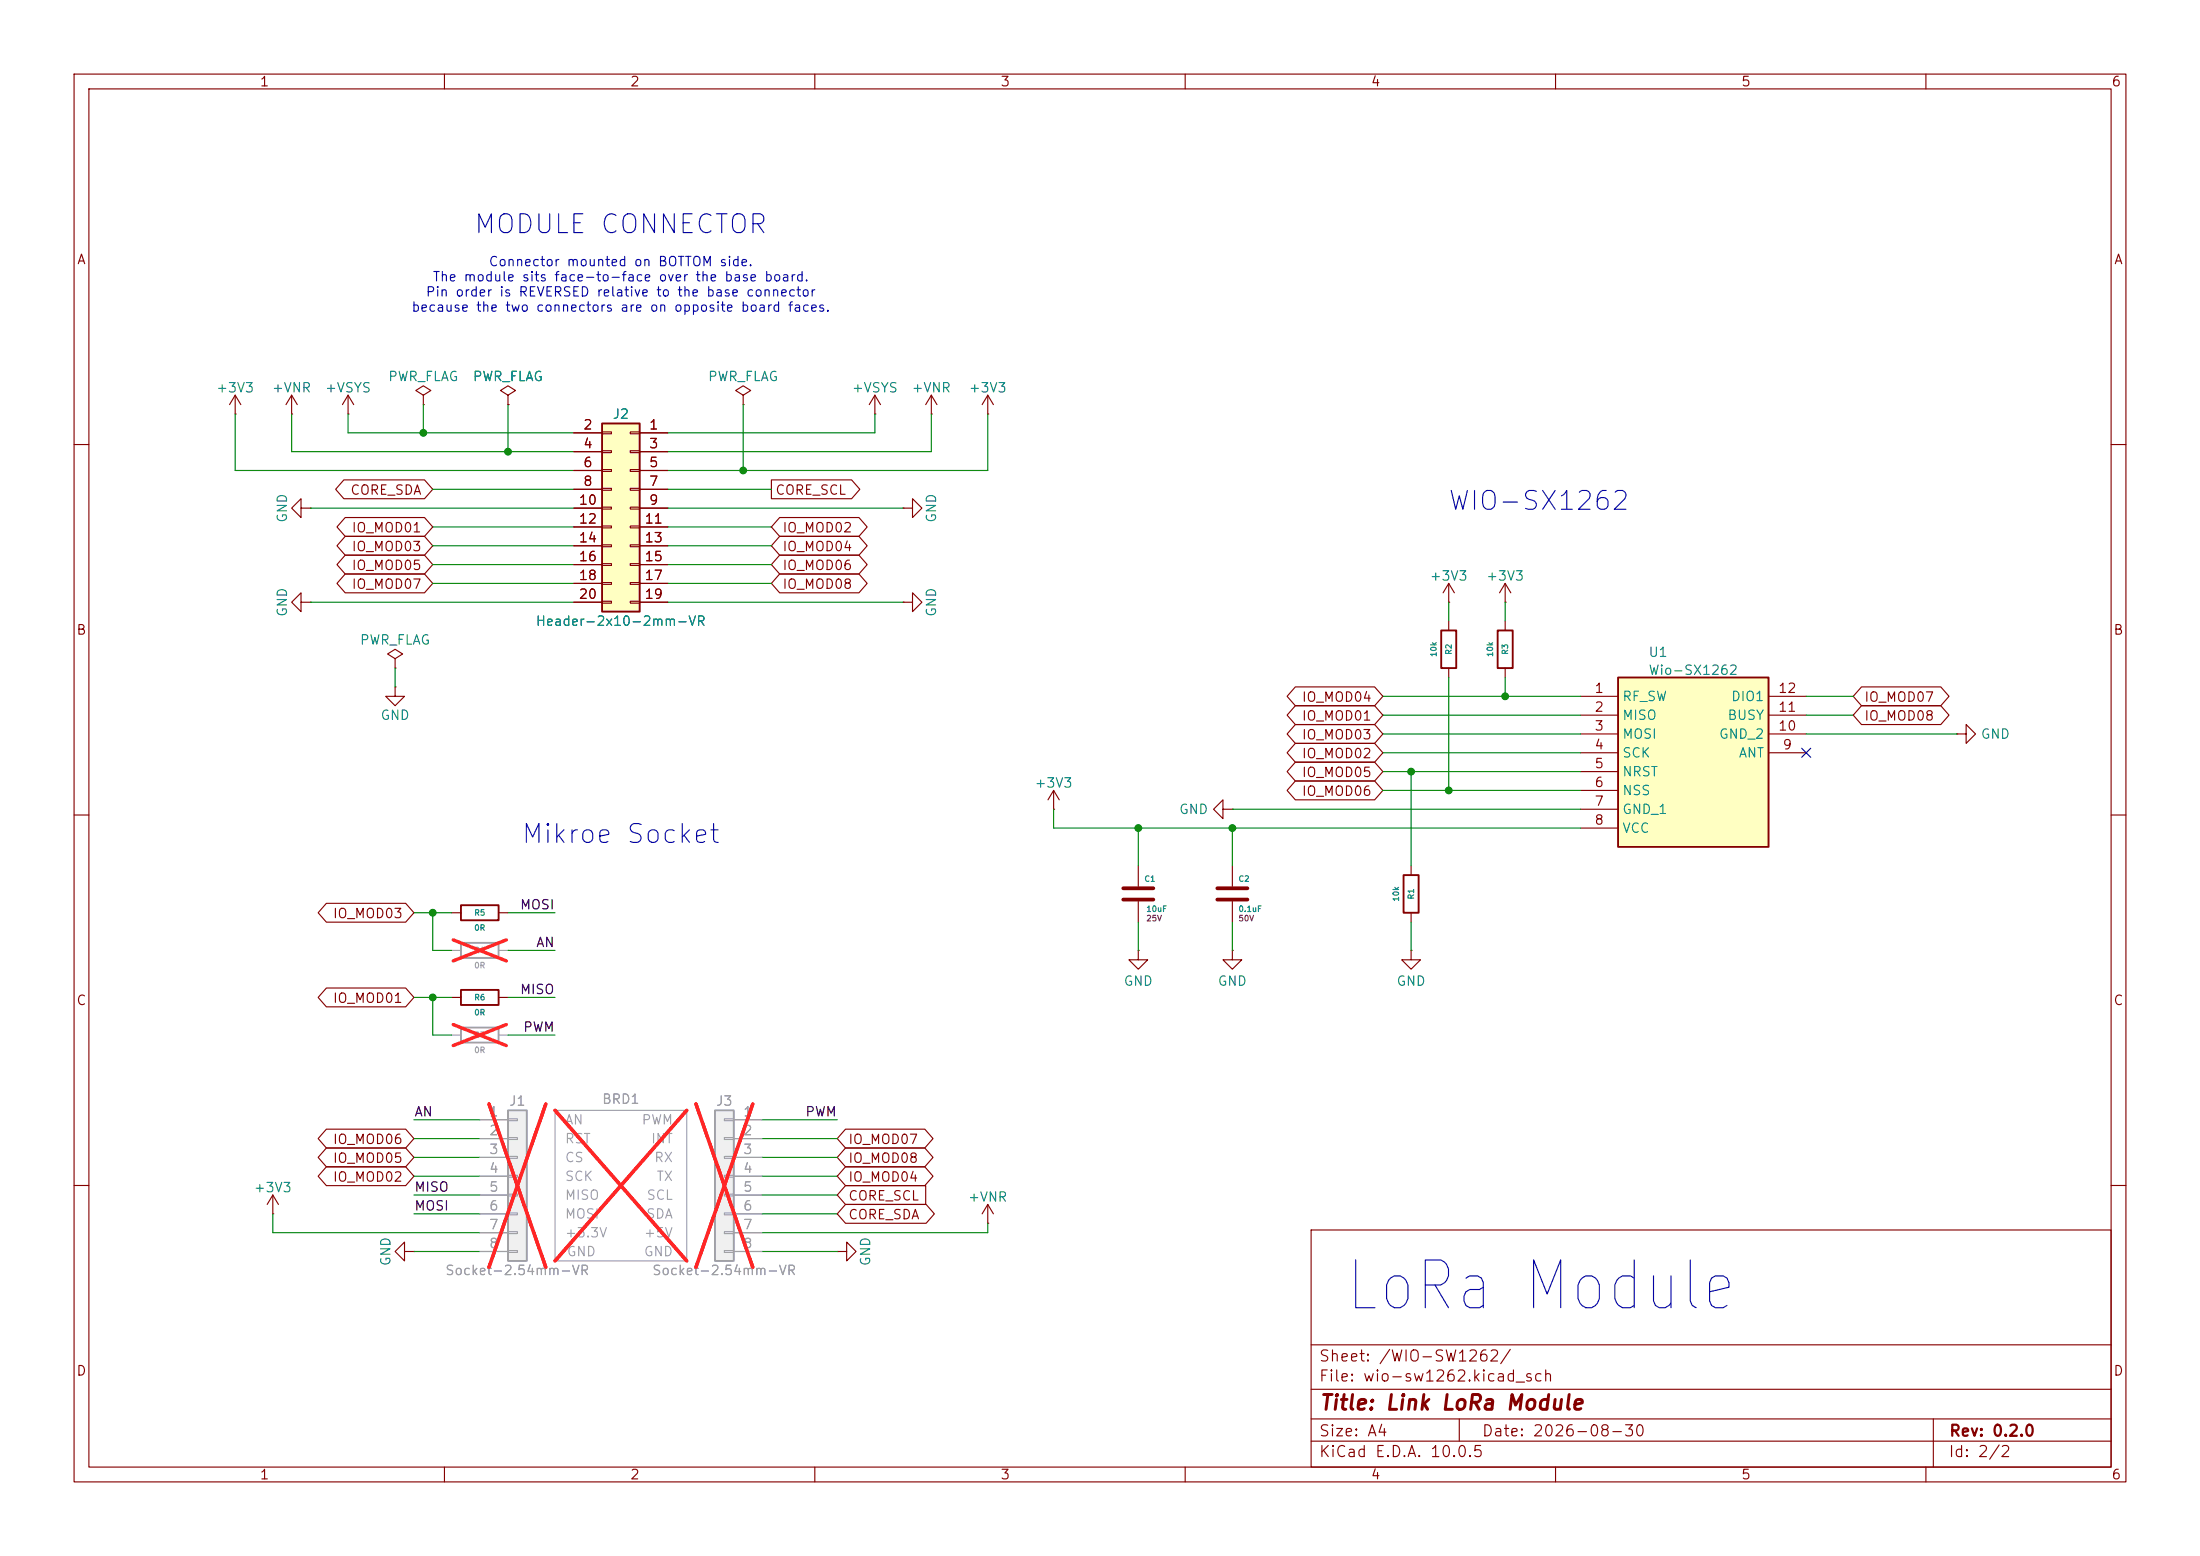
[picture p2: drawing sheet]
<svg xmlns="http://www.w3.org/2000/svg" width="297mm" height="210mm" viewBox="0 0 297 210" stroke-linecap="round" stroke-linejoin="round" font-family="sans-serif">
<path d="M0 0h297v210h-297z" fill="#fff" stroke="#fff" stroke-width=".14"/>
<g fill="none" stroke="#840000" stroke-width=".15">
<path d="M10 10h277v190h-277zM12 12h273v186h-273zM60 10v2M110 10v2M160 10v2M210 10v2M260 10v2M68.6 53.3l1-.6-1-.6-1 .6 1 .6v1.3M68.6 54.6h.1M100.3 53.3l1-.6-1-.6-1 .6 1 .6v1.3M100.3 54.6h.1M10 60h2"/>
<path d="M285 60h2M53.3 88.9l1.1-.6-1.1-.7-1 .7 1 .6v1.3M53.3 90.2h.1M121.9 81.3h1.3v1.3l1.3-1.3-1.3-1.3v1.3M121.9 81.3h.1M10 110h2M285 110h2M10 160h2M36.8 163.8h.1M36.8 161.3l-.7 1.3M36.8 161.3l.8 1.3M36.8 161.3v2.5"/>
<path d="M54.6 168.9v-1.3l-1.3 1.3 1.3 1.3v-1.3h1.3M55.9 168.9h.1M177 166h108v32h-108zM285 160h2M60 198v2M110 198v2M160 198v2M177 194.5h108M177 191.5h108M177 187.5h108M177 181.5h108M197 191.5v3"/>
<path d="M210 198v2M260 198v2M261 191.5v6.5"/>
</g>
<path d="M62.2 127.3h5.1v2h-5.1z" fill="none" stroke="#a1a1a1" stroke-width=".25"/>
<path d="M61 128.3h1.2M67.3 128.3h1.3" fill="none" stroke="#a1a1a1" stroke-width=".15"/>
<path d="M61.2 126.9l7.2 2.8M68.4 126.9l-7.2 2.8" fill="none" stroke="#ff2626" stroke-width=".46"/>
<path d="M81.3 57.2h5.1v25.4h-5.1z" fill="#ffffc2"/>
<path d="M81.3 57.2h5.1v25.4h-5.1zM194.6 85.1h2v5.1h-2zM202.2 85.1h2v5.1h-2zM62.2 133.6h5.1v2h-5.1zM62.2 122.2h5.1v2h-5.1z" fill="none" stroke="#840000" stroke-width=".25"/>
<g fill="none" stroke="#840000" stroke-width=".15">
<path d="M31.7 55.9h.1M31.7 53.3l-.7 1.3M31.7 53.3l.8 1.3M31.7 53.3v2.6M39.4 55.9h.1M39.4 53.3l-.8 1.3M39.4 53.3l.7 1.3M39.4 53.3v2.6M47 55.9h.1M47 53.3l-.8 1.3M47 53.3l.8 1.3M47 53.3v2.6"/>
<path d="M57.1 53.3l1.1-.6-1.1-.6-1 .6 1 .6v1.3M57.1 54.6h.1M77.5 58.4h3.8M81.3 58.3h1.2v.2h-1.2zM85.1 58.3h1.3v.2h-1.3zM86.4 58.4h3.8M118.1 55.9h.1M118.1 53.3l-.8 1.3M118.1 53.3l.8 1.3M118.1 53.3v2.6M125.7 55.9h.1M125.7 53.3l-.7 1.3"/>
<path d="M125.7 53.3l.8 1.3M125.7 53.3v2.6M133.3 55.9h.1M133.3 53.3l-.7 1.3M133.3 53.3l.8 1.3M133.3 53.3v2.6M40.6 68.6v-1.3l-1.2 1.3 1.2 1.3v-1.3h1.3M41.9 68.6h.1M77.5 61h3.8M77.5 63.5h3.8M77.5 66h3.8M77.5 68.6h3.8"/>
<path d="M77.5 71.1h3.8M77.5 73.7h3.8M77.5 76.2h3.8M77.5 78.7h3.8M81.3 60.8h1.2v.3h-1.2zM81.3 63.4h1.2v.2h-1.2zM81.3 65.9h1.2v.3h-1.2zM81.3 68.5h1.2v.2h-1.2zM81.3 71h1.2v.2h-1.2zM81.3 73.5h1.2v.3h-1.2zM81.3 76.1h1.2v.2h-1.2zM81.3 78.6h1.2v.3h-1.2z"/>
<path d="M85.1 60.8h1.3v.3h-1.3zM85.1 63.4h1.3v.2h-1.3zM85.1 65.9h1.3v.3h-1.3zM85.1 68.5h1.3v.2h-1.3zM85.1 71h1.3v.2h-1.3zM85.1 73.5h1.3v.3h-1.3zM85.1 76.1h1.3v.2h-1.3zM85.1 78.6h1.3v.3h-1.3zM86.4 61h3.8M86.4 63.5h3.8M86.4 66h3.8M86.4 68.6h3.8"/>
<path d="M86.4 71.1h3.8M86.4 73.7h3.8M86.4 76.2h3.8M86.4 78.7h3.8M121.9 68.6h1.3v1.3l1.3-1.3-1.3-1.3v1.3M121.9 68.6h.1M195.6 78.7v2.6M195.6 78.7l-.8 1.3M195.6 78.7l.7 1.3M203.2 78.7l-.8 1.3M203.2 78.7l.8 1.3M203.2 78.7v2.6"/>
<path d="M40.6 81.3v-1.3l-1.2 1.3 1.2 1.3v-1.3h1.3M41.9 81.3h.1M53.3 92.7v1.3h1.3l-1.3 1.3-1.2-1.3h1.2M53.3 92.7h.1M77.5 81.3h3.8M81.3 81.2h1.2v.2h-1.2zM85.1 81.2h1.3v.2h-1.3zM86.4 81.3h3.8M195.6 81.3h.1M195.6 83.8v1.3M195.6 90.2v1.2M203.2 81.3h.1"/>
<path d="M203.2 83.8v1.3M203.2 90.2v1.2M264.2 99.1h1.2v-1.3l1.3 1.3-1.3 1.2v-1.2M264.2 99.1h.1M61 134.6h1.2M61 123.2h1.2M67.3 134.6h1.3M67.3 123.2h1.3"/>
</g>
<path d="M61 139.7h1.2M67.3 139.7h1.3M74.9 149.9h17.8v20.3h-17.8z" fill="none" stroke="#a1a1a1" stroke-width=".15"/>
<path d="M61.2 138.3l7.2 2.8M68.4 138.3l-7.2 2.8M74.9 149.9l17.8 20.3M92.7 149.9l-17.8 20.3" fill="none" stroke="#ff2626" stroke-width=".46"/>
<path d="M62.2 138.7h5.1v2h-5.1z" fill="none" stroke="#a1a1a1" stroke-width=".25"/>
<path d="M218.4 91.4h20.4v22.9h-20.4z" fill="#ffffc2"/>
<path d="M218.4 91.4h20.4v22.9h-20.4z" fill="none" stroke="#840000" stroke-width=".25"/>
<path d="M213.4 94h5M213.4 96.5h5M213.4 99.1h5M238.8 94h5M238.8 96.5h5M238.8 99.1h5M213.4 101.6h5M213.4 104.1h5M213.4 106.7h5M213.4 109.2h5M213.4 111.8h5M238.8 101.6h5" fill="none" stroke="#840000" stroke-width=".15"/>
<path d="M68.6 149.9h2.5v20.3h-2.5z" fill="#f0f0f0"/>
<path d="M68.6 149.9h2.5v20.3h-2.5z" fill="none" stroke="#a1a1a1" stroke-width=".25"/>
<g fill="none" stroke="#a1a1a1" stroke-width=".15">
<path d="M64.8 151.1h3.8M64.8 153.7h3.8M64.8 156.2h3.8M64.8 158.8h3.8M68.6 151h1.2v.3h-1.2zM68.6 153.5h1.2v.3h-1.2zM68.6 156.1h1.2v.2h-1.2zM68.6 158.6h1.2v.3h-1.2zM64.8 161.3h3.8M64.8 163.8h3.8M64.8 166.4h3.8M64.8 168.9h3.8"/>
<path d="M68.6 161.2h1.2v.2h-1.2zM68.6 163.7h1.2v.3h-1.2zM68.6 166.2h1.2v.3h-1.2zM68.6 168.8h1.2v.2h-1.2z"/>
</g>
<path d="M66 149l7.7 22M73.7 149l-7.7 22" fill="none" stroke="#ff2626" stroke-width=".46"/>
<path d="M189.5 118.1h2v5.1h-2z" fill="none" stroke="#840000" stroke-width=".25"/>
<g fill="none" stroke="#840000" stroke-width=".15">
<path d="M142.2 109.2h.1M142.2 106.7l-.7 1.3M142.2 106.7l.8 1.3M142.2 106.7v2.5M153.7 116.8v2.8M165.1 109.2v-1.2l-1.3 1.2 1.3 1.3v-1.3h1.3M166.4 109.2h.1M166.4 116.8v2.8M190.5 116.8v1.3M153.7 128.3v1.2h1.2l-1.2 1.3-1.3-1.3h1.3M153.7 128.3h.1M153.7 121.7v2.8"/>
<path d="M166.4 128.3v1.2h1.2l-1.2 1.3-1.3-1.3h1.3M166.4 128.3h.1M166.4 121.7v2.8M190.5 128.3v1.2h1.3l-1.3 1.3-1.3-1.3h1.3M190.5 128.3h.1M190.5 123.2v1.3M113 168.9h1.3v1.3l1.3-1.3-1.3-1.3v1.3M113 168.9h.1M133.3 165.1h.1M133.3 162.6l-.7 1.2M133.3 162.6l.8 1.2M133.3 162.6v2.5"/>
</g>
<path d="M151.6 119.9h4.1M164.3 119.9h4.1M151.6 121.4h4.1M164.3 121.4h4.1" fill="none" stroke="#840000" stroke-width=".51"/>
<path d="M96.5 149.9h2.6v20.3h-2.6z" fill="#f0f0f0"/>
<path d="M96.5 149.9h2.6v20.3h-2.6z" fill="none" stroke="#a1a1a1" stroke-width=".25"/>
<g fill="none" stroke="#a1a1a1" stroke-width=".15">
<path d="M64.8 151.1h3.8M64.8 153.7h3.8M64.8 156.2h3.8M64.8 158.8h3.8M97.8 151h1.3v.3h-1.3zM97.8 153.5h1.3v.3h-1.3zM97.8 156.1h1.3v.2h-1.3zM97.8 158.6h1.3v.3h-1.3zM99.1 151.1h3.8M99.1 153.7h3.8M99.1 156.2h3.8M99.1 158.8h3.8"/>
<path d="M64.8 161.3h3.8M64.8 163.8h3.8M64.8 166.4h3.8M64.8 168.9h3.8M97.8 161.2h1.3v.2h-1.3zM97.8 163.7h1.3v.3h-1.3zM97.8 166.2h1.3v.3h-1.3zM97.8 168.8h1.3v.2h-1.3zM99.1 161.3h3.8M99.1 163.8h3.8M99.1 166.4h3.8M99.1 168.9h3.8"/>
</g>
<path d="M66 149l7.7 22M73.7 149l-7.7 22M74.9 149.9l17.8 20.3M92.7 149.9l-17.8 20.3M94 149l7.6 22M101.6 149l-7.6 22" fill="none" stroke="#ff2626" stroke-width=".46"/>
<g fill="none" stroke="#840000" stroke-width=".15">
<path d="M68.6 54.6h.1M77.5 58.4h3.8M86.4 58.4h3.8M46.4 64.8h10.9l1.1 1.2-1.1 1.3h-10.9l-1.1-1.3zM46.6 72.4h10.7l1.1 1.3-1.1 1.2h-10.7l-1.1-1.2zM46.6 69.8h10.7l1.1 1.3-1.1 1.3h-10.7l-1.1-1.3zM46.6 77.5h10.7l1.1 1.2-1.1 1.3h-10.7l-1.1-1.3zM46.6 74.9h10.7l1.1 1.3-1.1 1.3h-10.7l-1.1-1.3zM77.5 61h3.8M77.5 63.5h3.8M77.5 66h3.8M77.5 68.6h3.8"/>
<path d="M77.5 71.1h3.8M77.5 73.7h3.8M77.5 76.2h3.8M77.5 78.7h3.8M86.4 61h3.8M86.4 63.5h3.8M86.4 66h3.8M86.4 68.6h3.8M86.4 71.1h3.8M86.4 73.7h3.8M86.4 76.2h3.8M86.4 78.7h3.8"/>
<path d="M104.1 64.8h10.9l1.1 1.2-1.1 1.3h-10.9zM105.3 77.5h10.7l1.1 1.2-1.1 1.3h-10.7l-1.2-1.3zM105.3 72.4h10.7l1.1 1.3-1.1 1.2h-10.7l-1.2-1.2zM105.3 74.9h10.7l1.1 1.3-1.1 1.3h-10.7l-1.2-1.3zM105.3 69.8h10.7l1.1 1.3-1.1 1.3h-10.7l-1.2-1.3zM77.5 81.3h3.8M86.4 81.3h3.8M174.9 95.2h10.7l1.1 1.3-1.1 1.3h-10.7l-1.1-1.3zM174.9 92.7h10.7l1.1 1.3-1.1 1.3h-10.7l-1.1-1.3zM174.9 97.8h10.7l1.1 1.3-1.1 1.2h-10.7l-1.1-1.2zM251.3 92.7h10.7l1.1 1.3-1.1 1.3h-10.7l-1.1-1.3zM251.3 95.2h10.7l1.1 1.3-1.1 1.3h-10.7l-1.1-1.3z"/>
<path d="M174.9 100.3h10.7l1.1 1.3-1.1 1.3h-10.7l-1.1-1.3zM174.9 105.4h10.7l1.1 1.3-1.1 1.3h-10.7l-1.1-1.3zM174.9 102.9h10.7l1.1 1.2-1.1 1.3h-10.7l-1.1-1.3zM44.1 121.9h10.7l1.1 1.3-1.1 1.3h-10.7l-1.2-1.3zM44.1 133.3h10.7l1.1 1.3-1.1 1.3h-10.7l-1.2-1.3zM44.1 154.9h10.7l1.1 1.3-1.1 1.3h-10.7l-1.2-1.3zM44.1 152.4h10.7l1.1 1.3-1.1 1.2h-10.7l-1.2-1.2zM44.1 157.5h10.7l1.1 1.3-1.1 1.2h-10.7l-1.2-1.2zM114.1 152.4h10.7l1.2 1.3-1.2 1.2h-10.7l-1.1-1.2zM114.1 157.5h10.7l1.2 1.3-1.2 1.2h-10.7l-1.1-1.2zM114.1 154.9h10.7l1.2 1.3-1.2 1.3h-10.7l-1.1-1.3zM114.1 162.6h10.9l1.1 1.2-1.1 1.3h-10.9l-1.1-1.3z"/>
<path d="M114.1 160h10.9v2.6h-10.9l-1.1-1.3z"/>
</g>
<g fill="none" stroke="#008400" stroke-width=".15">
<path d="M31.7 55.9v7.6h45.8M39.4 55.9v5.1h38.1M47 55.9v2.5h30.5M57.1 54.6v3.8M68.6 54.6v6.4M100.3 54.6v8.9M118.1 55.9v2.5h-27.9M125.7 55.9v5.1h-35.5M133.3 55.9v7.6h-43.1M41.9 68.6h35.6M58.4 71.1h19.1M58.4 66h19.1"/>
<path d="M58.4 73.7h19.1M58.4 76.2h19.1M58.4 78.7h19.1M90.2 71.1h13.9M90.2 66h13.9M90.2 68.6h31.7M90.2 73.7h13.9M90.2 76.2h13.9M90.2 78.7h13.9M41.9 81.3h35.6M53.3 90.2v2.5M90.2 81.3h31.7"/>
<path d="M186.7 94h26.7M186.7 96.5h26.7M186.7 99.1h26.7M195.6 81.3v2.5M195.6 91.4v15.3M203.2 81.3v2.5M203.2 91.4v2.6M243.8 94h6.4M243.8 96.5h6.4M243.8 99.1h20.4M142.2 109.2v2.6h71.2M153.7 111.8v5"/>
<path d="M166.4 109.2h47M166.4 111.8v5M186.7 106.7h26.7M186.7 104.1h26.7M186.7 101.6h26.7M190.5 104.1v12.7M55.9 123.2h5.1M55.9 134.6h5.1M58.4 123.2v5.1h2.6M58.4 134.6v5.1h2.6M68.6 128.3h6.3M68.6 123.2h6.3"/>
<path d="M68.6 139.7h6.3M68.6 134.6h6.3M153.7 124.5v3.8M166.4 124.5v3.8M190.5 124.5v3.8M55.9 158.8h8.9M55.9 156.2h8.9M55.9 151.1h8.9M55.9 153.7h8.9M102.9 158.8h10.1M102.9 156.2h10.1M102.9 151.1h10.1"/>
<path d="M102.9 153.7h10.1M36.8 163.8v2.6h28M55.9 168.9h8.9M55.9 161.3h8.9M55.9 163.8h8.9M102.9 168.9h10.1M102.9 161.3h10.1M102.9 163.8h10.1M133.3 165.1v1.3h-30.4"/>
</g>
<path d="M243.2 101l1.2 1.2M244.4 101l-1.2 1.2" fill="none" stroke="#000084" stroke-width=".15"/>
<g fill="#008400" stroke="#008400" stroke-width=".14">
<circle cx="100.3" cy="63.5" r=".46"/>
<circle cx="57.1" cy="58.4" r=".46"/>
<circle cx="68.6" cy="61" r=".46"/>
<circle cx="58.4" cy="123.2" r=".46"/>
<circle cx="58.4" cy="134.6" r=".46"/>
<circle cx="203.2" cy="94" r=".46"/>
<circle cx="190.5" cy="104.1" r=".46"/>
<circle cx="195.6" cy="106.7" r=".46"/>
<circle cx="166.4" cy="111.8" r=".46"/>
<circle cx="153.7" cy="111.8" r=".46"/>
</g>
<text font-size="6.5" fill="#0000c2" x="181.2" y="178.4">LoRa Module</text>
<g font-size="2.5" fill="#0000c2">
<text x="63.8" y="32.2">MODULE CONNECTOR</text>
<text x="195.3" y="69.5">WIO-SX1262</text>
<text x="70.2" y="114.5">Mikroe Socket</text>
</g>
<text font-size="2" fill="#840000" x="178" y="190.8">Title: Link LoRa Module</text>
<g font-size="1.5" fill="#840000">
<text x="178" y="184.1">Sheet: /WIO-SW1262/</text>
<text x="178" y="186.8">File: wio-sw1262.kicad_sch</text>
<text x="178" y="197">KiCad E.D.A. 10.0.5</text>
<text x="178" y="194.2">Size: A4</text>
<text x="200" y="194.2">Date: 2026-08-30</text>
<text x="263" y="197">Id: 2/2</text>
<text x="263" y="194.2">Rev: 0.2.0</text>
</g>
<g font-size="1.3" fill="#840000">
<text x="35" y="12">1</text>
<text x="85" y="12">2</text>
<text x="135" y="12">3</text>
<text x="185" y="12">4</text>
<text x="235" y="12">5</text>
<text x="285" y="12">6</text>
<text x="10.3" y="36">A</text>
<text x="285.3" y="36">A</text>
<text x="78.6" y="58.3">2</text>
<text x="87.5" y="58.3">1</text>
<text x="78.6" y="60.8">4</text>
<text x="78.6" y="63.4">6</text>
<text x="78.6" y="65.9">8</text>
<text x="87.5" y="60.8">3</text>
<text x="87.5" y="63.4">5</text>
<text x="87.5" y="65.9">7</text>
<text x="47.2" y="67.1">CORE_SDA</text>
<text x="78" y="68.4">10</text>
<text x="78" y="71">12</text>
<text x="86.9" y="71">11</text>
<text x="87.5" y="68.4">9</text>
<text x="104.6" y="67.1">CORE_SCL</text>
<text x="47.4" y="74.7">IO_MOD03</text>
<text x="47.4" y="72.2">IO_MOD01</text>
<text x="47.4" y="77.3">IO_MOD05</text>
<text x="78" y="73.5">14</text>
<text x="78" y="76.1">16</text>
<text x="86.9" y="73.5">13</text>
<text x="86.9" y="76.1">15</text>
<text x="105.5" y="74.7">IO_MOD04</text>
<text x="105.5" y="77.3">IO_MOD06</text>
<text x="105.5" y="72.2">IO_MOD02</text>
<text x="47.4" y="79.8">IO_MOD07</text>
<text x="78" y="78.6">18</text>
<text x="78" y="81.1">20</text>
<text x="86.9" y="78.6">17</text>
<text x="86.9" y="81.1">19</text>
<text x="105.5" y="79.8">IO_MOD08</text>
<text x="10.2" y="86">B</text>
<text x="285.2" y="86">B</text>
<text x="175.7" y="95">IO_MOD04</text>
<text x="215.2" y="93.8">1</text>
<text x="240" y="93.8">12</text>
<text x="251.6" y="95">IO_MOD07</text>
<text x="175.7" y="97.6">IO_MOD01</text>
<text x="175.7" y="100.1">IO_MOD03</text>
<text x="215.2" y="96.4">2</text>
<text x="215.2" y="98.9">3</text>
<text x="215.2" y="101.5">4</text>
<text x="240" y="98.9">10</text>
<text x="240" y="96.4">11</text>
<text x="240.6" y="101.5">9</text>
<text x="251.6" y="97.6">IO_MOD08</text>
<text x="175.7" y="102.7">IO_MOD02</text>
<text x="175.7" y="107.7">IO_MOD06</text>
<text x="175.7" y="105.2">IO_MOD05</text>
<text x="215.2" y="104">5</text>
<text x="215.2" y="106.5">6</text>
<text x="215.2" y="109.1">7</text>
<text x="215.2" y="111.6">8</text>
<text x="44.9" y="124.2">IO_MOD03</text>
<text x="10.2" y="136">C</text>
<text x="44.9" y="135.7">IO_MOD01</text>
<text x="285.2" y="136">C</text>
<text x="44.9" y="154.7">IO_MOD06</text>
<text x="114.4" y="154.7">IO_MOD07</text>
<text x="44.9" y="157.3">IO_MOD05</text>
<text x="44.9" y="159.8">IO_MOD02</text>
<text x="114.4" y="159.8">IO_MOD04</text>
<text x="114.4" y="157.3">IO_MOD08</text>
<text x="114.4" y="164.9">CORE_SDA</text>
<text x="114.4" y="162.3">CORE_SCL</text>
<text x="10.2" y="186">D</text>
<text x="285.2" y="186">D</text>
<text x="35" y="200">1</text>
<text x="85" y="200">2</text>
<text x="135" y="200">3</text>
<text x="185" y="200">4</text>
<text x="235" y="200">5</text>
<text x="285" y="200">6</text>
</g>
<g font-size="1.3" fill="#0000c2">
<text x="57.4" y="40.3">Pin order is REVERSED relative to the base connector</text>
<text x="58.3" y="38.3">The module sits face-to-face over the base board.</text>
<text x="65.9" y="36.3">Connector mounted on BOTTOM side.</text>
<text x="55.5" y="42.4">because the two connectors are on opposite board faces.</text>
</g>
<g font-size="1.3" fill="#008484">
<text x="29.1" y="53.3">+3V3</text>
<text x="36.6" y="53.3">+VNR</text>
<text x="43.8" y="53.3">+VSYS</text>
<text x="52.3" y="51.8">PWR_FLAG</text>
<text x="63.7" y="51.8">PWR_FLAG</text>
<text x="95.5" y="51.8">PWR_FLAG</text>
<text x="114.9" y="53.3">+VSYS</text>
<text x="123" y="53.3">+VNR</text>
<text x="130.7" y="53.3">+3V3</text>
<text x="82.6" y="56.8">J2</text>
<text x="39.1" y="70.6" transform="rotate(-90 39.1 70.6)">GND</text>
<text x="126.7" y="70.6" transform="rotate(-90 126.7 70.6)">GND</text>
<text x="39.1" y="83.3" transform="rotate(-90 39.1 83.3)">GND</text>
<text x="126.7" y="83.3" transform="rotate(-90 126.7 83.3)">GND</text>
<text x="192.9" y="78.7">+3V3</text>
<text x="200.5" y="78.7">+3V3</text>
<text x="48.5" y="87.3">PWR_FLAG</text>
<text x="72.2" y="84.8">Header-2x10-2mm-VR</text>
<text x="222.5" y="89">U1</text>
<text x="218.9" y="94.9">RF_SW</text>
<text x="222.5" y="91.4">Wio-SX1262</text>
<text x="233.6" y="94.9">DIO1</text>
<text x="51.3" y="97.5">GND</text>
<text x="218.9" y="97.5">MISO</text>
<text x="218.9" y="100">MOSI</text>
<text x="232" y="100">GND_2</text>
<text x="233.1" y="97.5">BUSY</text>
<text x="267.3" y="100">GND</text>
<text x="139.6" y="106.6">+3V3</text>
<text x="218.9" y="102.6">SCK</text>
<text x="218.9" y="105.1">NRST</text>
<text x="218.9" y="107.6">NSS</text>
<text x="234.6" y="102.6">ANT</text>
<text x="159.1" y="110.2">GND</text>
<text x="218.9" y="110.2">GND_1</text>
<text x="218.9" y="112.7">VCC</text>
<text x="151.6" y="133.4">GND</text>
<text x="164.3" y="133.4">GND</text>
<text x="188.4" y="133.4">GND</text>
<text x="34.2" y="161.2">+3V3</text>
<text x="130.6" y="162.5">+VNR</text>
<text x="53" y="171" transform="rotate(-90 53 171)">GND</text>
<text x="117.8" y="171" transform="rotate(-90 117.8 171)">GND</text>
</g>
<g font-size="1.3">
<text x="70.1" y="123.1">MOSI</text>
<text x="72.3" y="128.1">AN</text>
<text x="70.1" y="134.5">MISO</text>
<text x="70.5" y="139.6">PWM</text>
<text x="55.9" y="151">AN</text>
<text x="108.6" y="151">PWM</text>
<text x="55.9" y="161.2">MISO</text>
<text x="55.9" y="163.7">MOSI</text>
</g>
<g font-size="1.3" fill="#a1a1a1">
<text x="68.6" y="149.6">J1</text>
<text x="81.2" y="149.3">BRD1</text>
<text x="96.6" y="149.6">J3</text>
<text x="65.9" y="151">1</text>
<text x="65.9" y="153.5">2</text>
<text x="76.2" y="152.1">AN</text>
<text x="76.2" y="154.6">RST</text>
<text x="86.5" y="152.1">PWM</text>
<text x="87.8" y="154.6">INT</text>
<text x="100.2" y="151">1</text>
<text x="100.2" y="153.5">2</text>
<text x="65.9" y="156.1">3</text>
<text x="65.9" y="158.6">4</text>
<text x="65.9" y="161.2">5</text>
<text x="76.2" y="157.2">CS</text>
<text x="76.2" y="159.7">SCK</text>
<text x="88.2" y="157.2">RX</text>
<text x="88.5" y="159.7">TX</text>
<text x="100.2" y="156.1">3</text>
<text x="100.2" y="158.6">4</text>
<text x="100.2" y="161.2">5</text>
<text x="65.9" y="163.7">6</text>
<text x="65.9" y="166.2">7</text>
<text x="76.2" y="162.3">MISO</text>
<text x="76.2" y="164.8">MOSI</text>
<text x="76.2" y="167.3">+3.3V</text>
<text x="86.8" y="167.3">+5V</text>
<text x="87.1" y="164.8">SDA</text>
<text x="87.2" y="162.3">SCL</text>
<text x="100.2" y="163.7">6</text>
<text x="100.2" y="166.2">7</text>
<text x="60" y="172.4">Socket-2.54mm-VR</text>
<text x="65.9" y="168.8">8</text>
<text x="76.4" y="169.9">GND</text>
<text x="86.8" y="169.9">GND</text>
<text x="88" y="172.4">Socket-2.54mm-VR</text>
<text x="100.2" y="168.8">8</text>
</g>
<g font-size=".8" fill="#008484">
<text x="194.1" y="88.7" transform="rotate(-90 194.1 88.7)">10k</text>
<text x="196.2" y="88.4" transform="rotate(-90 196.2 88.4)">R2</text>
<text x="201.7" y="88.7" transform="rotate(-90 201.7 88.7)">10k</text>
<text x="203.8" y="88.4" transform="rotate(-90 203.8 88.4)">R3</text>
<text x="154.4" y="119.2">C1</text>
<text x="167.1" y="119.2">C2</text>
<text x="63.9" y="123.8">R5</text>
<text x="63.9" y="125.8">0R</text>
<text x="154.7" y="123.3">10uF</text>
<text x="167.1" y="123.3">0.1uF</text>
<text x="189" y="121.8" transform="rotate(-90 189 121.8)">10k</text>
<text x="191.1" y="121.5" transform="rotate(-90 191.1 121.5)">R1</text>
<text x="63.9" y="135.2">R6</text>
<text x="63.9" y="137.2">0R</text>
</g>
<g font-size=".8" fill="#840084">
<text x="154.7" y="124.5">25V</text>
<text x="167.1" y="124.5">50V</text>
</g>
<g font-size=".8" fill="#a1a1a1">
<text x="63.9" y="128.8">R4</text>
<text x="63.9" y="130.9">0R</text>
<text x="63.9" y="140.3">R7</text>
<text x="63.9" y="142.3">0R</text>
</g>
</svg>
